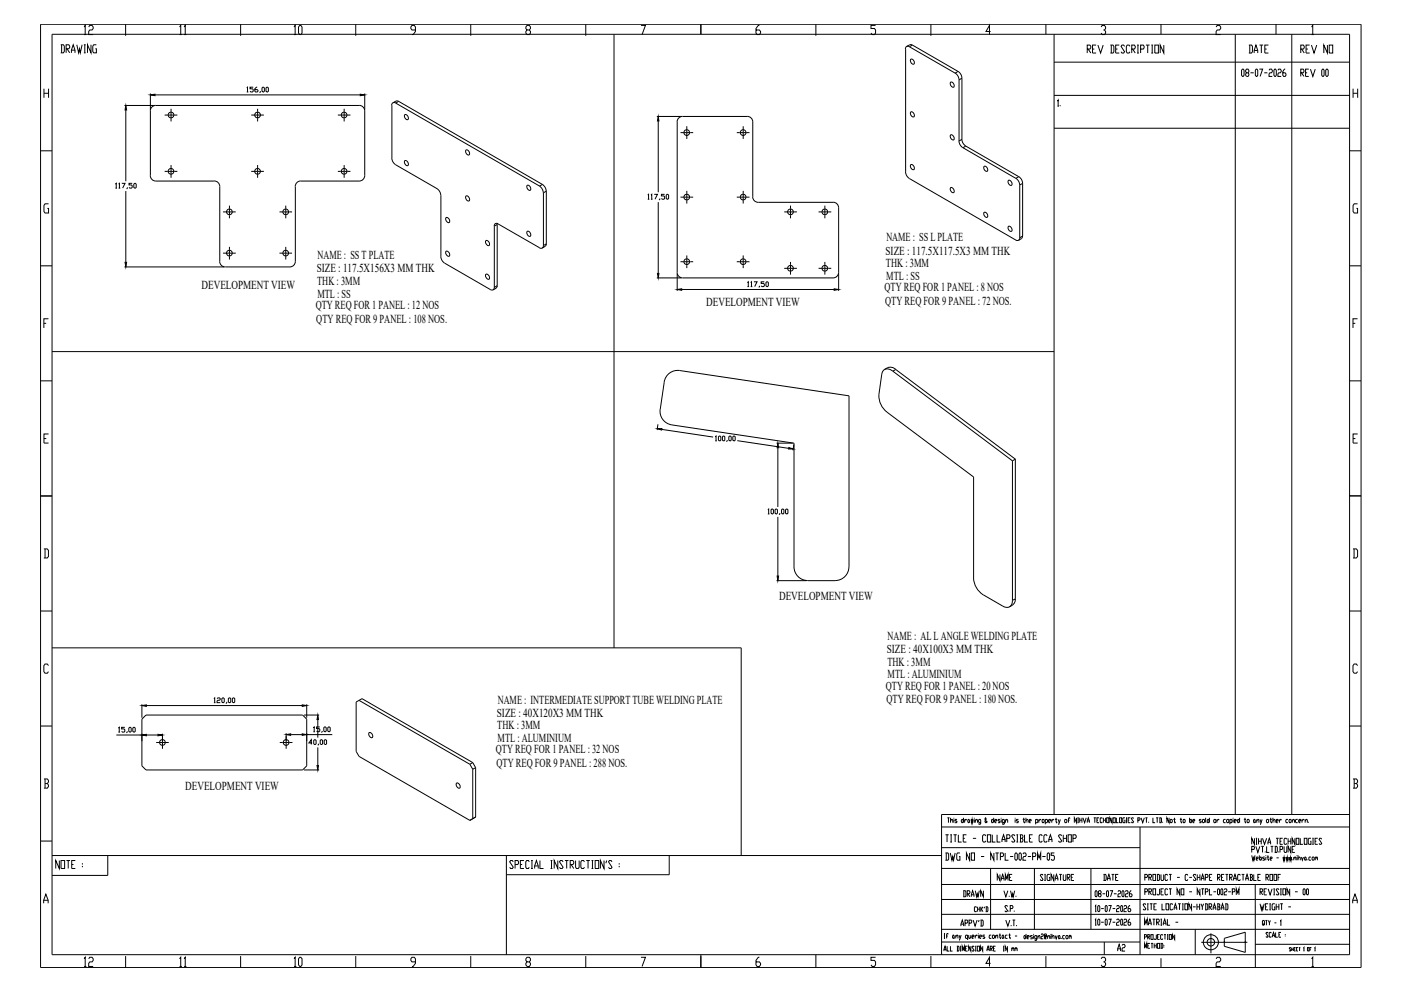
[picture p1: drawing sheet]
<svg xmlns="http://www.w3.org/2000/svg" width="594mm" height="420mm" viewBox="0 0 594 420" stroke-linecap="round" stroke-linejoin="round" font-family="sans-serif">
<!-- layer: 0 -->
<g fill="none" stroke="#000" stroke-width=".42">
<path d="M17.2 10.3h559.9v399.9h-559.9zM22.1 14.5h550.2v390.3h-550.2zM25.8 19h1.1l.4 .6v2.2l-.4 .6h-1.1M26.1 19v3.4M32.6 19l.7 3.4 .4-1.7 .4 1.7 .7-3.4M35.6 19h.7M36 19v3.4M38.6 19v3.4l-1.5-3.4v3.4M40.9 19h-1.2l-.4 .6v2.2l.4 .6h1.2v-1.7h-.4M53.3 10.3v4.9M102 10.3v4.9M150.8 10.3v4.9"/>
<path d="M176.2 12.7h-1.5l-.5-.6v-.7l.5-.6h1l.5 .6v1.9l-1 1.4h-.5M199.6 10.3v4.9M223.5 12.7l-.5-.6v-.7l.5-.6h1l.4 .6v.7l-.4 .6h-1l-.5 .6v.7l.5 .7h1l.4-.7v-.7l-.4-.6M248.4 10.3v4.9M260.4 14.5v260.2M271.8 10.8h1.9l-1.4 3.9M297.2 10.3v4.2M322 10.8h-.5l-.9 1.3v1.9l.4 .7h1l.5-.7v-.7l-.5-.6h-1.4M346 10.3v4.9M371.3 10.8h-2v1.3h1.5l.5 .6v1.3l-.5 .7h-1l-.5-.7M385.6 19.8a1.04 1.04 0 0 0-1.1-.1 1.04 1.04 0 0 0-.6 1.1M385.6 19.8l19.4 11.2"/>
<path d="M385.6 19.8l1.3-.7 19.3 11.2-1.2 .7M385.7 19l-1.2 .7M385.7 19l1.2 .1M394.7 10.3v4.9M420 13.3h-1.9l1.5-2.5v3.9M443.5 10.3v4.2M447 14.5v330.8M464.8 19.1h-1.5v3.4h1.5M465.6 19.1l1.1 3.4 1.1-3.4M466.9 11.4l.5-.6h.9l.5 .6v.7l-.5 .6h-.4M468.3 12.7l.5 .6v.7l-.5 .7h-.9l-.5-.7M470.8 19.1h1.1l.4 .6v2.2l-.4 .6h-1.1"/>
<path d="M471.2 19.1v3.4M474.6 19.1h-1.5v3.4h1.5M476.9 19.7l-.4-.6h-.7l-.4 .6 1.5 2.2-.4 .6h-.7l-.4-.6M479.1 19.7l-.3-.6h-.8l-.4 .6v2.2l.4 .6h.8l.3-.6M482.1 19.1h.8M482.5 19.1v3.4M485.9 19.1h1.5M486.7 19.1v3.4M488.2 19.1h.8M488.6 19.1v3.4M489.7 19.1h1.5v3.4h-1.5zM492.3 10.3v4.2"/>
<path d="M493.5 19.1v3.4l-1.5-3.4v3.4M515.7 11.4l.4-.6h1l.5 .6v.7l-.5 .6h-1l-.4 .6v1.4h1.9M523.8 14.5v330.8M541.1 10.3v4.2M547.8 14.5v330.8M556.1 11.4l.6-.6v3.9M556.1 14.7h1M18.6 37.6v3.9M18.6 39.6h2M20.6 37.6v3.9M28 20.7h1.2l.4-.6-.4-1.1h-1.2v3.4M28.4 20.7l1.2 1.7"/>
<path d="M30.3 22.4v-1.1l.7-2.3 .8 2.3v1.1M30.3 21.3h1.5M35.6 22.4h.7M63.8 39.6v6.9M104.6 37.3l.4-.3v2M104.6 39h.7M107.4 37h-1.4v.6h1l.4 .4v.7l-.4 .3h-.6l-.4-.3M109.1 37l-1.1 .6v1.1l.4 .3h.7l.3-.7-.3-.3h-1.1M110.4 38.7l-.3 .6M111.1 37.3l.3-.3 .7 .3v1.4l-.3 .3-.7-.3zM112.8 37.3l.3-.3 .7 .3v1.4l-.3 .3-.7-.3zM154.7 39.6v6.9"/>
<path d="M384 20.8v52.1M386.2 25.1a1.3 1.3 0 0 1 1.3 .7 1.3 1.3 0 0 1-.1 1.4 1.47 1.47 0 0 1-1.2-2.1zM403.1 34.9a1.31 1.31 0 0 1 1.3 .6 1.31 1.31 0 0 1-.1 1.5 1.47 1.47 0 0 1-1.2-2.1zM405 31l1.2 1.2 .5 1.6M406.2 30.2l1.2 1.3 .5 1.6M406.7 33.9l1.2-.7v25.9l-1.2 .7zM447 26.3h125.3M461 20.8h1.2l.3-.6-.3-1.1h-1.2v3.4M461.4 20.8l1.1 1.7M463.3 20.8h.7M473.1 20.8h.8M479.9 20.8h1.1l.4-.6-.4-1.1h-1.1v3.4"/>
<path d="M480.3 20.8l1.1 1.7M482.1 22.5h.8M483.7 20.8h1.1l.4-.6-.4-1.1h-1.1v3.4M488.2 22.5h.8M526.8 29.3h.4l.3 .5v2.1l-.3 .5h-.4l-.3-.5v-2.1zM528.5 30.9l-.3-.5 .3-1.1h.7l.4 .5-.4 1.1h-.7l-.3 .5 .3 1h.7l.4-.5-.4-1M530.2 30.9h1.4M532.7 29.3l.6 .5v2.1l-.3 .5-.7-.5v-2.1zM534 29.3h1.4l-1.1 3.1M536.1 30.9h1.3M538.1 29.8l.4-.5h.7l.3 .5-.3 1.1h-.7l-.4 .5v1h1.4M540.5 29.3l.7 .5v2.1l-.3 .5-.7-.5v-2.1z"/>
<path d="M541.9 29.8l.3-.5h.7l.4 .5-.4 1.1h-.7l-.3 .5v1h1.4M545 29.3h-.4l-.6 1.1v1.5l.3 .5h.7l.3-1-.3-.5h-1M573.8 39.6h1.9M573.8 37.6v3.9M575.7 37.6v3.9M52.8 44.7h12.7M53.4 46.6v30.2M63.8 47v27.4M65.7 40.2h87.1M66.1 44.7l-1.5 .5-.6 .8-.3 1M66.1 44.7h86.2M152.3 44.7l1.5 .5 .6 .8 .3 1v27.4l-.3 1-1.1 1.1-1 .3h-24.7l-1.1 .2-.8 .6-.5 1.5v31.7"/>
<path d="M166.2 44.6v22.4M167.8 43.7a1.04 1.04 0 0 0-1.2-.1 1.04 1.04 0 0 0-.5 1.1M167.8 43.7l61 35.2M167.8 43.7l1.3-.7 60.9 35.2-1.2 .7M167.9 42.9l-1.3 .7M167.9 42.9l1.1 .1M171.7 48.6a1.34 1.34 0 0 1 1.3 .7 1.34 1.34 0 0 1-.2 1.5 1.5 1.5 0 0 1-1.1-2.2zM278.5 49.4h10.4M279.1 51.3v30.2M287.2 51.7v63.8M289.5 49.3l-1.5 .5-.6 .8-.3 1.1M289.5 49.4h27.4"/>
<path d="M316.9 49.3l1.4 .5 .7 .8 .2 1.1v31.8l.5 1.4 .8 .6 1 .3h31.8M386.2 47.5a1.3 1.3 0 0 1 1.3 .6 1.3 1.3 0 0 1-.1 1.5 1.47 1.47 0 0 1-1.2-2.1zM403.1 57.2a1.33 1.33 0 0 1 1.3 .7 1.33 1.33 0 0 1-.1 1.5l-.4-.1a1.58 1.58 0 0 1-.8-2.1zM406.6 59.8l.5 1.6 1.2 1.2M407.9 59l.4 1.7 1.2 1.2M447 40.4h125.3M447 54.4h125.3M17.2 63.9h4.9M49 78.1l.3-.4v2.1M49 79.8h.6M50.3 78.1l.3-.4v2.1M50.3 79.8h.7"/>
<path d="M51.7 77.7h1.3l-1 2.1M54 79.4l-.3 .8M56.1 77.7h-1.4v.7h1l.4 .4v.6l-.4 .4h-.7l-.3-.4M57.1 77.7l.7 .4v1.3l-.4 .4-.7-.4v-1.3zM63.7 74.4l.3 1 .6 .8 1.5 .6 24.7-.1 1.1 .3 .8 .6 .5 1.5v31.7M166.1 67l.5 1.6 1.2 1.3 17.5 10.1 1.1 1.2 .5 1.6M171.6 68.2a1.23 1.23 0 0 1 1.3 .6 1.23 1.23 0 0 1-.1 1.4 1.57 1.57 0 0 1-1.2-2zM197.5 63.7a1.25 1.25 0 0 1 1.4 .6 1.25 1.25 0 0 1-.2 1.5 1.59 1.59 0 0 1-1.2-2.1zM223.5 78.7a1.25 1.25 0 0 1 1.4 .6 1.25 1.25 0 0 1-.2 1.4 1.59 1.59 0 0 1-1.2-2zM228.7 78.9l1.2 1.2 .5 1.6M230 78.2l1.1 1.2 .5 1.6M384 72.8l.5 1.7 1.1 1.2 45.1 26.1a1.04 1.04 0 0 0 1.2 .1 1.04 1.04 0 0 0 .5-1.1"/>
<path d="M386.2 69.8a1.3 1.3 0 0 1 1.3 .7 1.3 1.3 0 0 1-.1 1.4 1.47 1.47 0 0 1-1.2-2.1zM403.1 79.6a1.33 1.33 0 0 1 1.3 .7 1.33 1.33 0 0 1-.1 1.4l-.4-.1a1.58 1.58 0 0 1-.8-2zM409.5 61.9l-1.2 .7 22.5 13M409.5 61.9l22.5 13-1.2 .7M417.2 70.7a1.15 1.15 0 0 1 1.4 .5 1.15 1.15 0 0 1-.3 1.5 1.63 1.63 0 0 1-1.1-2zM427.6 76.5a1.33 1.33 0 0 1 1.3 .7 1.33 1.33 0 0 1-.1 1.4l-.4-.1a1.58 1.58 0 0 1-.8-2zM430.8 75.6l1.1 1.2 .5 1.7M432 74.9l1.2 1.2 .4 1.6M432.4 78.5v22.3M432.4 78.5l1.2-.8v22.4l-1.2 .7M572.3 63.9h4.8M20.6 86.4h-1.5l-.5 .7v2.6l.5 .6h1.5v-1.9h-.5"/>
<path d="M53.4 81v30.2M187 82.8v26M189.1 92.3a1.24 1.24 0 0 1 1.4 .6 1.24 1.24 0 0 1-.2 1.5 1.67 1.67 0 0 1-1.2-2.1zM197.7 83.1a1.31 1.31 0 0 1 1.2 .7 1.31 1.31 0 0 1-.2 1.4 1.48 1.48 0 0 1-1-2.1zM210.8 95.2l-1.2 .7v25.9M210.8 95.2v25.9l-1.2 .7M210.9 94.8l-.1 .4M211.3 94.9a1.04 1.04 0 0 0-1.2-.1 1.04 1.04 0 0 0-.5 1.1M211.3 95l17.4 10.1a1.04 1.04 0 0 0 1.2 .1 1.04 1.04 0 0 0 .5-1.1M223.5 98.2a1.23 1.23 0 0 1 1.3 .6 1.23 1.23 0 0 1-.1 1.4 1.57 1.57 0 0 1-1.2-2zM231.7 81l-1.3 .8v22.3M231.7 81v22.4"/>
<path d="M274.7 82.7l.3-.3v2.1M274.7 84.5h.7M276 82.7l.4-.3v2.1M276 84.5h.7M277.4 82.4h1.4l-1 2.1M279.1 85.7v30.2M279.8 84.1l-.3 .7M281.8 82.4h-1.3v.7h1l.3 .3v.7l-.3 .4h-.7l-.3-.4M282.5 82.7l.3-.3 .7 .3v1.4l-.3 .4-.7-.4zM353.3 85.7l1.4 .6 .7 .8 .2 1v27.4M417.2 90.1a1.17 1.17 0 0 1 1.4 .6 1.17 1.17 0 0 1-.3 1.5l-.2-.1a1.73 1.73 0 0 1-.9-2zM427.6 96a1.3 1.3 0 0 1 1.3 .7 1.3 1.3 0 0 1-.1 1.4 1.47 1.47 0 0 1-1.2-2.1z"/>
<path d="M575.7 86.4h-1.5l-.4 .7v2.6l.4 .6h1.5v-1.9h-.5M17.2 112.7h4.9M52.8 113.2h42.2M93.1 110.8l.3 1.1 .6 .8 1.5 .5h27.4l1-.3 .8-.6 .5-1.5M186.9 108.7l.5 1.7 1.2 1.2 19.4 11.2M189.1 106.6a1.24 1.24 0 0 1 1.4 .6 1.24 1.24 0 0 1-.2 1.5 1.67 1.67 0 0 1-1.2-2.1zM206 116.4a1.21 1.21 0 0 1 1.4 .5 1.21 1.21 0 0 1-.2 1.5 1.65 1.65 0 0 1-1.2-2zM206 102.1a1.21 1.21 0 0 1 1.4 .6 1.21 1.21 0 0 1-.2 1.5 1.65 1.65 0 0 1-1.2-2.1zM231.7 103.4l-.3 .8-1.5 1M231.7 103.4l-1.3 .7M278.5 117.8h10.4M287.1 115.5l.5 1.4 .8 .7 1.1 .2h63.8"/>
<path d="M287.2 116.1v7.2M317 119.8l.3-.3v2M318.3 119.8l.4-.3v2M319.7 119.5h1.3l-1 2M324.1 119.5h-1.3v.7h1l.3 .3v.7l-.3 .3h-.7l-.3-.3M325.1 119.5l.7 .3v1.4l-.3 .3-.7-.3v-1.4zM355.6 115.5l-.5 1.4-.8 .7-1 .2M355.6 116.1v7.2M433.6 100.1l-.3 .8-1.4 1M572.3 112.7h4.8M18.6 137.1h1M20.5 135.1h-1.9v3.9"/>
<path d="M209.6 121.8a1.04 1.04 0 0 1-.5 1.1 1.04 1.04 0 0 1-1.2-.1M210.4 122.2l-1.3 .7M210.8 121.1l-.5 1.1M289.1 122.7h64.6M317 121.5h.6M318.3 121.5h.7M322.1 121.2l-.4 .6M573.7 137.1h1M575.7 135.1h-2v3.9M22.1 149.1h424.9M288.3 157.1a5.8 5.8 0 0 0-6.6 4.9l-1.8 11.5a5.8 5.8 0 0 0 4.9 6.6l51.9 7.8v52.4a5.8 5.8 0 0 0 5.8 5.8l11.7 .1a5.9 5.9 0 0 0 5.8-5.9v-72.5l-71.7-10.7M378.6 157.4a2.62 2.62 0 0 0-2.8-1 2.62 2.62 0 0 0-1.9 2.2l-1.2 8.8"/>
<path d="M378.6 157.4l50.7 38M378.6 157.4l1.2-.8 50.7 38.1M379.8 156.6a3.4 3.4 0 0 0-4.7 0M17.2 161.5h4.9M279 179.9l-.3 2.4M372.7 167.3a8.7 8.7 0 0 0 3.4 7.4M376.1 174.8l36.7 27.4v42.9a8.9 8.9 0 0 0 4.1 7.1l8.3 4.8a2.51 2.51 0 0 0 2.9 .2 2.51 2.51 0 0 0 1.2-2.6M572.3 161.5h4.8M18.6 185.9h1M20.6 184h-2v3.8h2M280.6 182l21.8 3.3M303.3 185.2l.3-.3v2"/>
<path d="M303.3 186.9h.7M304.6 185.2l.4-.3 .7 .3v1.4l-.4 .3-.7-.3zM306.7 184.9l.7 .3v1.4l-.4 .3-.7-.3v-1.4zM308.4 186.6l-.4 .7M309 185.2l.4-.3 .7 .3v1.4l-.4 .3-.7-.3zM311.1 184.9l.7 .3v1.4l-.4 .3-.7-.3v-1.4zM312.6 186.8l21.8 3.3M329.3 187.9h6.8M329.8 189.8v25.1M336.6 188.5l-.3 2.4M429.3 195.4v59.2M430.5 194.7l-1.2 .7"/>
<path d="M430.5 194.7v59.2M573.8 185.9h.9M575.7 184h-1.9v3.8h1.9M17.2 210.3h4.9M325.6 216.2l.3-.4v2.1M325.6 217.9h.7M327 216.2l.3-.4 .7 .4v1.3l-.4 .4-.6-.4zM329 215.8l.7 .4v1.3l-.4 .4-.7-.4v-1.3zM329.8 219.1v25.1M330.7 217.5l-.4 .7M331.4 216.2l.3-.4 .7 .4v1.3l-.3 .4-.7-.4zM333.4 215.8l.7 .4v1.3l-.3 .4-.7-.4v-1.3z"/>
<path d="M572.3 210.2h4.8M18.6 232.7h1.4l.5 .7v2.5l-.5 .7h-1.4M19.1 232.7v3.9M573.7 232.7h1.5l.5 .7v2.5l-.5 .7h-1.5M574.2 232.7v3.9M17.2 259.1h4.9M329.3 246.2h12.6M430.5 253.9l-.5 1.9-1.9 1.5M430.5 253.9l-1.2 .7M572.3 259.1h4.8M22.1 274.7h292.2v88M20.5 282.2l-.4-.7h-1l-.5 .7v2.5l.5 .7h1l.4-.7"/>
<path d="M60.2 298.6v5.7M62.1 299.1h66.1M90.7 296.2l.3-.3v2M90.7 297.9h.7M92 296.2l.4-.3h.7l.3 .3-.3 .7h-.7l-.4 .3v.7h1.4M94.1 296.2l.3-.3 .7 .3v1.4l-.3 .3-.7-.3zM96.2 297.6l-.4 .7M96.8 296.2l.4-.3 .6 .3v1.4l-.3 .3-.7-.3zM98.5 296.2l.4-.3 .6 .3v1.4l-.3 .3-.7-.3zM130.1 298.6v5.7M152.2 296.9l-1.2 .7v21l1.2 2.1 47 27.1 2.5-1.4v-20.9M152.2 296.9l47 27.1"/>
<path d="M152.2 296.9l1.3-.7 47 27.1M575.7 282.2l-.5-.7h-1l-.5 .7v2.5l.5 .7h1l.5-.7M17.2 307.8h4.9M49.3 311.6h10.9M50.2 308.7l.4-.3v2M50.2 310.4h.7M52.9 308.4h-1.3v.6h1l.3 .4v.7l-.3 .3h-.7l-.3-.3M53.9 310.1l-.3 .6M54.6 308.7l.4-.3 .6 .3v1.4l-.3 .3-.7-.3zM56.3 308.7l.4-.3 .6 .3v1.4l-.3 .3-.7-.3zM60.2 304.9l1.7-1.7h66.4l1.8 1.7v19.8l-1.8 1.7h-66.4l-1.7-1.7zM62.1 311.6h4.9"/>
<path d="M68.9 311.1v3.1M121.3 310.9v3.3M123.2 311.5h5M128.9 303.2h6.4M130.1 311.5h10.8M132.3 315h-1.3l1-1.4v2.1M132.9 308.5l.3-.3v2M132.9 310.2h.7M133 314l.4-.4 .6 .4v1.3l-.3 .4-.7-.4zM134.8 305.1v7.6M134.8 316.9v7.6M135.1 315.3l-.3 .7"/>
<path d="M135.6 308.2h-1.3v.7h1l.3 .3v.7l-.3 .3h-.7l-.3-.3M135.8 314l.3-.4 .7 .4v1.3l-.3 .4-.7-.4zM136.6 309.9l-.3 .7M137.3 308.5l.3-.3 .7 .3v1.4l-.3 .3-.7-.3zM137.5 314l.3-.4 .7 .4v1.3l-.4 .4-.6-.4zM139 308.5l.3-.3 .7 .3v1.4l-.3 .3-.7-.3zM156.4 310.8a1.2 1.2 0 0 1 1.4 .5 1.2 1.2 0 0 1-.2 1.5l-1-.7zM572.3 307.8h4.8M18.6 330.3h1.5l.4 .6v.7l-.4 .6M19.1 332.2h1l.4 .6v.7l-.4 .7h-1.5M19.1 330.3v3.9M128.9 326.4h6.4"/>
<path d="M193.6 332.1a1.26 1.26 0 0 1 1.3 .6 1.26 1.26 0 0 1-.2 1.5l-1.1-.9zM199.2 324l1.3 2.2M200.5 323.3l-1.3 .7M200.5 323.3l1.2 2.2M200.5 326.2v20.9M201.7 325.5l-1.2 .7M573.7 330.3h1.5l.5 .6v.7l-.5 .6M574.2 332.2h1l.5 .6v.7l-.5 .7h-1.5M574.2 330.3v3.9M17.2 356.6h4.9M399.3 350.6h173M399.3 359.4h84.1"/>
<path d="M400.9 353.9h1.4M401.6 353.9v3.1M401.7 346.7h.9M402.2 346.7v2.1M402.9 353.9h.8M402.9 357h.8M403.1 348.1l.7-.7 .2 1.4M403.1 346.7v2.1M403.3 353.9v3.1M404.3 353.9h1.4M404.5 346.7v.4M404.5 347.4v1.4"/>
<path d="M405 353.9v3.1M405.8 347.4h-.7l-.2 .3 .7 .4v.7h-.7M406.4 353.9v3.1h1.4M407.9 347.4l.7 .7-.5 .7-.5-.4zM408.4 355.4h.7M408.6 346.7v2.1M409 347.4v1.4M409.8 353.9h-1.4v3.1h1.4M409.9 347.7l-.4-.3-.5 .7M410.6 347.4l.5 .3-.2 1.1-.5-.4zM411.1 348.4l.2 .4M411.7 347.4l.3 1.4 .2-1.4 .2 1.4 .3-1.4"/>
<path d="M412.6 355.4h1.3M413.1 346.7v.4M413.1 347.4v1.4M413.6 348.1l.6-.7 .3 1.4M413.6 347.4v1.4M415.9 348.8h-.7l-.2-.4 .2-1 .7 .3v1.4l-.3 .4-.6-.4M418 354.4l-.3-.5h-.7l-.3 .5v2.1l.3 .5h.7l.3-.5M418.6 348.1l-.7 .7-.2-.4 .4-1-.2-.7-.2 .7 .9 1.4M418.7 353.9h1.4v3.1h-1.4zM420.6 347.4l.8 .7-.5 .7-.5-.4zM420.8 353.9v3.1h1.3M421.4 346.7v2.1"/>
<path d="M421.8 348.1h.7v-.7l-.7 .3 .2 1.1h.5M422.8 353.9v3.1h1.4M424.1 347.4h-.7l-.2 .3 .7 .4v.7h-.7M424.5 346.7v.4M424.5 347.4v1.4M424.9 357v-1l.6-2.1 .7 2.1v1M424.9 356h1.3M425.9 348.8h-.7l-.2-.4 .2-1 .7 .3v1.4l-.2 .4-.7-.4M426.4 348.1l.6-.7 .3 1.4M426.4 347.4v1.4M426.9 355.4h1.1l.3-.5-.3-1h-1.1v3.1M430.3 354.4l-.3-.5h-.7l-.3 .5 1.3 2.1-.3 .5h-.7l-.3-.5"/>
<path d="M430.5 346.7v.4M430.5 347.4v1.4M431 353.9h.7M431 357h.7M431.4 353.9v3.1M431.9 347.4h-.8v.7l.8 .3-.3 .4h-.7M432.4 353.9h1l.4 .5-.4 1M432.7 355.4h.7l.4 1.1-.4 .5h-1M432.7 353.9v3.1M433.7 347.4h.9M434.1 346.7v1.7l.3 .4 .2-.4M434.4 353.9v3.1h1.4"/>
<path d="M435 348.1l.7-.7 .3 1.4M435 346.7v2.1M436.4 348.1h.7l.2-.4-.2-.3-.7 .3v.7l.7 .4M436.5 355.4h.7M437.9 353.9h-1.4v3.1h1.4M439.1 347.7l.2-.3 .8 .3-.3 1.1h-.7M439.1 347.4v2.1M440.5 347.4v1.4M441.4 347.7l-.4-.3-.5 .7M442 354.4l-.4-.5h-.6l-.4 .5v2.1l.4 .5h.6l.4-.5M442.1 347.4l.7 .3-.2 1.1h-.5l-.2-.4zM443.2 347.7l.3-.3 .7 .3-.3 1.1h-.7"/>
<path d="M443.2 347.4v2.1M444 354.4l-.3-.5h-.7l-.3 .5v2.1l.3 .5h.7l.3-.5M444.6 348.1h.7v-.7l-.7 .3 .3 1.1h.4M444.7 357v-1l.7-2.1 .7 2.1v1M444.7 356h1.4M446 347.4v1.4M446.9 347.7l-.5-.3-.4 .7M447.4 347.4h.9M447.8 346.7l.2 2.1 .3-.4M448.7 347.4l.5 1.4M449.6 347.4l-.6 2.1h-.3M450.2 354.4l-.4-.5h-.6l-.4 .5 1.4 2.1-.4 .5h-.6l-.4-.5"/>
<path d="M450.9 355.4h1.4M450.9 353.9v3.1M451.7 347.4l.7 .3-.3 1.1h-.4l-.2-.4zM452.3 353.9v3.1M452.8 347.7h.7M452.9 353.9h1.4v3.1h-1.4zM453.7 347.1l-.2-.4-.4 .4v1.7M455 355.4h1l.4-.5-.4-1h-1v3.1M456.5 346.7v2.1l-.9-2.1v2.1M456.9 346.7h.5M456.9 348.8h.5M457.2 346.7v2.1"/>
<path d="M457.8 347.7h1M457.8 346.7v2.1M458.8 346.7v2.1M459.2 346.7l.7 2.1 .7-2.1M461 348.8l.5-2.1 .5 2.1M461 348.1h1M463.8 346.7h.9M464.2 346.7v2.1M465.1 347.7h.5M466.1 346.7h-1v2.1h1M467.4 347.1l-.2-.4-.7 .4 .2 1.7h.5l.2-.4M467.9 347.7h.9"/>
<path d="M467.9 346.7v2.1M468.8 346.7v2.1M469.3 346.7h.9v2.1h-.9zM471.5 346.7v2.1l-.9-2.1v2.1M472 346.7h.9v2.1h-.9zM473.4 346.7v2.1h.9M474.7 346.7h.9v2.1h-.9zM477 346.7h-.7l-.2 .4 .2 1.7h.7v-1.1h-.2M477.5 346.7h.4M477.5 348.8h.4M477.7 346.7v2.1M478.4 347.7h.4"/>
<path d="M479.3 346.7h-.9v2.1h.9M480.7 347.1l-.2-.4-.8 .4 1 1.3-.2 .4h-.5l-.3-.4M482.5 347.7h.7l.2-.3-.2-.7h-.7v2.1M483.4 350.6v54.2M483.8 346.7l.8 2.1 .6-2.1M485.7 346.7h.9M486.1 346.7v2.1M487.1 348.4v.4M488.9 346.7v2.1h.9M490.2 346.7h1M490.7 346.7v2.1M491.6 346.7h.7l.2 .4v1.3l-.2 .4h-.7"/>
<path d="M491.8 346.7v2.1M493 348.4v.4M495.7 346.7v2.1l-.9-2.1v2.1M496.4 347.4l.7 .3-.2 1.1h-.5l-.2-.4zM497.6 347.4h.8M498 346.7l.2 2.1 .2-.4M500.3 347.4h.9M500.7 346.7v1.7l.3 .4 .2-.4M501.9 347.4l.7 .3-.3 1.1h-.4l-.2-.4zM504.4 346.7v2.1M504.8 347.4l.5 .3-.2 1.1-.7-.7zM505.8 348.1h.6v-.7l-.6 .3 .2 1.1h.4"/>
<path d="M509.4 347.4h-.7v.7l.7 .3-.2 .4h-.7M510.1 347.4l.7 .3-.2 1.1h-.5l-.2-.4zM511.2 346.7l.3 2.1M512.2 347.4l.6 .7-.4 .7-.5-.4zM512.8 346.7v2.1M514.9 347.4l.7 .3-.3 1.1-.6-.4zM516 347.4v1.4M516.9 347.7l-.4-.3-.5 .7M519.7 347.4h-.7l-.2 .3 .2 1.1h.7M520.4 347.4l.7 .3-.3 1.1h-.4l-.3-.4zM521.5 347.7l.2-.3 .7 .3-.2 1.1h-.7M521.5 347.4v2.1"/>
<path d="M522.9 346.7v.4M522.9 347.4v1.4M523.3 348.1h.7l.3-.4-.3-.3-.7 .3 .3 1.1h.4M524.9 347.4l.7 .7-.4 .7-.5-.4zM525.6 346.7v2.1M527.4 347.4h1M527.9 346.7l.2 2.1 .3-.4M529.1 347.4l.6 .3-.2 1.1-.7-.4zM531.8 347.4l.4 .3-.2 1.1-.4-.4zM531.9 355.4v2.6l-1.1-2.6v2.6M532.2 348.4l.3 .4M532.5 358.8l.9 2.6 .8-2.6"/>
<path d="M532.5 355.4h.6M532.5 358h.6M532.8 355.4v2.6M532.9 348.1l.7-.7 .2 1.4M532.9 347.4v1.4M533.7 355.4v2.6M533.7 356.7h1.1M534.3 347.4l.4 1.4M534.8 355.4v2.6M534.8 358.8h1.2M535.2 347.4l-.9 2.1M535.4 355.4l.8 2.6 .9-2.6"/>
<path d="M535.4 358.8v2.6M537.1 358.8v2.6h1.1M537.3 347.4l.6 .3-.2 1.1h-.4l-.3-.4zM537.6 358l.6-2.6 .6 2.6M537.6 357.1h1.2M538.4 347.4h.9M538.8 358.8h1.1M538.8 346.7v1.7l.3 .4 .2-.4M539.4 358.8v2.6M539.8 348.1l.6-.7 .3 1.4M539.8 346.7v2.1M540.5 358.8h.9l.2 .5v1.7l-.2 .4h-.9"/>
<path d="M540.8 358.8v2.6M541.1 355.4h1.1M541.1 348.1h.7v-.7l-.7 .3 .3 1.1h.4M541.6 355.4v2.6M542.5 347.4v1.4M542.8 356.7h.6M543.4 347.7l-.4-.3-.5 .7M543.9 355.4h-1.1v2.6h1.1M544.5 358.8v2.2l.3 .4h.6l.2-.4v-2.2M545.6 355.8l-.2-.4h-.6l-.3 .4v1.8l.3 .4h.6l.2-.4M546.2 347.4h-.7l-.3 .3 .3 1.1h.7M546.2 356.7h1.1"/>
<path d="M546.2 355.4v2.6M546.8 347.4l.7 .3-.2 1.1h-.5l-.2-.4zM547.3 358.8v2.6l-1.1-2.6v2.6M547.3 355.4v2.6M548 348.1l.7-.7 .2 1.4M548 347.4v1.4M549.1 355.4v2.6l-1.2-2.6v2.6M549.1 358.8h-1.2v2.6h1.2M549.6 355.4h1.2v2.6h-1.2zM550.3 347.4h-.7l-.3 .3 .3 1.1h.7M550.7 348.1h.7v-.7l-.7 .3 .2 1.1h.5M551.4 355.4v2.6h1.1"/>
<path d="M552.1 347.4v1.4M553 347.7l-.5-.3-.4 .7M553.1 355.4h1.1v2.6h-1.1zM553.4 348.1l.8-.7 .2 1.4M553.4 347.4v1.4M554.8 348.4v.4M555.9 355.4h-.9l-.2 .4v1.8l.2 .4h.9v-1.3h-.3M556.5 355.4h.5M556.5 358h.5M556.8 355.4v2.6M557.6 356.7h.6M558.8 355.4h-1.2v2.6h1.2"/>
<path d="M560.5 355.8l-.3-.4h-.6l-.3 .4 1.2 1.8-.3 .4h-.6l-.3-.4M572.3 345.3h-173v59.5M22.1 362.7h377.2M25.2 364.8v3.4l-1.6-3.4v3.4M25.9 364.8h1.5v3.4h-1.5zM28.2 364.8h1.5M28.9 364.8v3.4M30.4 366.5h.8M31.9 364.8h-1.5v3.4h1.5M34.9 366v.5M34.9 367.1v.6M45.7 362.7v8.5h-23.6"/>
<path d="M214.7 362.7v42.1M217.6 365.4l-.3-.6h-.8l-.4 .6 1.5 2.3-.3 .5h-.8l-.4-.5M218.4 366.5h1.2l.3-.5-.3-1.2h-1.2v3.4M220.7 366.5h.7M222.2 364.8h-1.5v3.4h1.5M224.4 365.4l-.3-.6h-.8l-.4 .6v2.3l.4 .5h.8l.3-.5M225.2 364.8h.7M225.2 368.2h.7M225.6 364.8v3.4M226.7 368.2v-1.1l.8-2.3 .7 2.3v1.1M226.7 367.1h1.5M229 364.8v3.4h1.5"/>
<path d="M233.5 364.8h.7M233.5 368.2h.7M233.9 364.8v3.4M236.5 364.8v3.4l-1.5-3.4v3.4M238.8 365.4l-.4-.6h-.8l-.3 .6 1.5 2.3-.4 .5h-.8l-.3-.5M239.5 364.8h1.6M240.3 364.8v3.4M241.8 366.5h1.1l.4-.5-.4-1.2h-1.1v3.4M242.2 366.5l1.1 1.7M244.1 364.8v2.9l.3 .5h.8l.4-.5v-2.9M247.8 365.4l-.3-.6h-.8l-.4 .6v2.3l.4 .5h.8l.3-.5M248.6 364.8h1.5"/>
<path d="M249.4 364.8v3.4M250.8 364.8h.8M250.8 368.2h.8M251.2 364.8v3.4M252.4 364.8h1.5v3.4h-1.5zM256.1 364.8v3.4l-1.5-3.4v3.4M257.3 364.8l-.4 1.2M259.5 365.4l-.4-.6h-.7l-.4 .6 1.5 2.3-.4 .5h-.7l-.4-.5M262.6 366v.5M262.6 367.1v.6M283.8 362.7v8.2h-69.1M399.3 368.2h173"/>
<path d="M399.3 375h173M400.9 361.6h1l.4 .5v2.1l-.4 .5h-1M401.2 361.6v3.1M402.9 361.6l.8 3.1 .3-1.6 .3 1.6 .7-3.1M407 361.6h-1l-.3 .5v2.1l.3 .5h1v-1.6h-.3M411.2 361.6v3.1l-1.4-3.1v3.1M411.9 361.6h1.3v3.1h-1.3zM416 363.1h1.3M420 368.2v25.8M421.4 361.6v3.1l-1.3-3.1v3.1M422.1 361.6h1.4M422.8 361.6v3.1"/>
<path d="M424 370.7v2.6l-1.1-2.6v2.6M424.2 363.1h1l.3-.5-.3-1h-1v3.1M424.6 373.3l.6-2.6 .6 2.6M424.6 372.4h1.2M425.7 377.6l.8 2.6 .9-2.6M426.2 361.6v3.1h1.4M426.3 373.3v-2.6l.6 1.7 .6-1.7v2.6M428 379.8v.4M428 372h.6M428.3 363.1h1.4M428.5 377.6l.6 2.6 .3-1.3 .3 1.3 .5-2.6M429.2 370.7h-1.2v2.6h1.2"/>
<path d="M430.7 361.6l.7 .5v2.1l-.4 .5-.7-.5v-2.1zM430.8 379.8v.4M432.4 361.6l.7 .5v2.1l-.4 .5-.6-.5v-2.1zM433.8 362.1l.3-.5h.7l.3 .5-.3 1h-.7l-.3 .6v1h1.3M435.8 363.1h1.4M437.9 363.1h1l.3-.5-.3-1h-1v3.1M438.6 368.2v25.8M439.9 364.7v-3.1l.7 2.1 .7-2.1v3.1M442 363.1h1.4M442.3 371.2l-.3-.5h-.6l-.3 .5 1.2 1.6-.3 .5h-.6l-.3-.5M442.9 370.7h.5M442.9 373.3h.5"/>
<path d="M443.2 370.7v2.6M444.4 361.6l.7 .5v2.1l-.4 .5-.7-.5v-2.1zM445.1 370.7h-.8l-.3 .5v1.6l.3 .5h.8v-1.3h-.2M446.8 370.7v2.6l-1.1-2.6v2.6M447.1 361.6h-1.4v1h1.1l.3 .5v1.1l-.3 .5h-.7l-.4-.5M447.4 373.3l.6-2.6 .6 2.6M447.4 372.4h1.2M449.1 370.7h1.2M449.7 370.7v2.6M450.9 370.7l.2 2.6h.6l.3-.5v-2.1M452.6 372h.8l.3-.4-.3-.9h-.8v2.6M452.9 372l.8 1.3"/>
<path d="M454.3 372h.5M455.4 370.7h-1.1v2.6h1.1M462.6 368.2v25.8M464.6 377.6l.6 .5v1.7l-.3 .4-.5-.4zM466.1 378.9l-.3-.4 .3-.9h.5l.3 .5-.3 .8h-.5l-.3 .5 .3 .8h.5l.3-.4-.3-.9M467.5 378.9h1.1M467.9 370.7h.9l.3 .5v1.6l-.3 .5h-.9M468.2 370.7v2.6M469.5 377.6l.5 .5-.2 2.1-.6-.4v-1.7zM469.6 373.3l.6-2.6 .6 2.6M469.6 372.4h1.2M470.6 377.6h1.2l-.9 2.6"/>
<path d="M471.4 370.7h1.1M471.9 370.7v2.6M472.3 378.9h1.2M473 372h.6M474.1 378.1l.2-.5h.6l.3 .5-.3 .8h-.6l-.2 .5v.8h1.1M474.2 370.7h-1.2v2.6h1.2M476.1 377.6l.5 .5v1.7l-.3 .4-.5-.4v-1.7zM477.2 378.1l.2-.5h.6l.3 .5-.3 .8h-.6l-.2 .5v.8h1.1M479.7 377.6l-.8 .9v1.3l.3 .4h.5l.3-.8-.3-.5h-.8M485.5 372h.8l.3-.4-.3-.9h-.8v2.6M485.5 378.1h.8l.3-.4-.3-.9h-.8v2.6M487.1 372h.9l.3-.4-.3-.9h-.9v2.6"/>
<path d="M487.1 378.1h.9l.3-.4-.3-.9h-.9v2.6M487.4 372l.9 1.3M487.4 378.1l.9 1.3M488.9 370.7h1.1v2.6h-1.1zM488.9 376.8h1.1v2.6h-1.1zM490.6 370.7h.8l.3 .5v1.6l-.3 .5h-.8M490.9 370.7v2.6M491.7 376.8v2.2l-.3 .4h-.5l-.3-.4M492.3 370.7l.3 2.6h.6l.3-.5v-2.1M492.3 378.1h.6M493.5 376.8h-1.2v2.6h1.2M495.1 371.2l-.3-.5h-.5l-.3 .5v1.6l.3 .5h.5l.3-.5"/>
<path d="M495.1 377.2l-.3-.4h-.5l-.3 .4v1.8l.3 .4h.5l.3-.4M495.7 370.7h1.1M495.7 376.8h1.1M496.3 370.7v2.6M496.3 376.8v2.6M499.1 372h1.2M500.3 376.8v2.6l-1.2-2.6v2.6M500.9 376.8h1.1v2.6h-1.1zM503.7 371.2l-.3-.5h-.6l-.2 .5v1.6l.2 .5h.6l.3-.5M504.3 372h1.1M504.3 378.1h1.1M507.1 371.2l-.3-.5h-.5l-.3 .5 1.1 1.6-.3 .5h-.5l-.3-.5"/>
<path d="M507.7 372h1.1M507.7 370.7v2.6M508.8 376.8v2.6l-1.1-2.6v2.6M508.8 370.7v2.6M509.4 373.3l.6-2.6 .6 2.6M509.4 372.4h1.2M509.4 376.8h1.2M510 376.8v2.6M511.1 372h.9l.2-.4-.2-.9h-.9v2.6M511.1 378.1h.9l.2-.4-.2-.9h-.9v2.6M512.8 376.8v2.6h1.2M512.8 372h.6"/>
<path d="M514 370.7h-1.2v2.6h1.2M514.5 378.1h1.2M516.3 372h.8l.3-.4-.3-.9h-.8v2.6M516.5 376.8l.6 .4v1.8l-.3 .4-.5-.4zM516.5 372l.9 1.3M518 376.8l.5 .4-.2 2.2-.6-.4v-1.8zM518 372h.5M519.1 370.7h-1.1v2.6h1.1M519.1 377.2l.3-.4h.6l.2 .4-.2 .9h-.6l-.3 .5v.8h1.1M519.7 370.7h1.1M520.2 370.7v2.6M520.8 378.1h1.1"/>
<path d="M521.4 372h.8l.3-.4-.3-.9h-.8v2.6M521.7 372l.8 1.3M522.5 378.1h.9l.3-.4-.3-.9h-.9v2.6M523.1 373.3l.6-2.6 .5 2.6M523.1 372.4h1.1M524.2 379.4v-2.6l.6 1.8 .6-1.8v2.6M526 371.2l-.3-.5h-.6l-.3 .5 .3 2.1h.6l.3-.5M526.5 370.7h1.2M527.1 370.7v2.6M528.2 373.3l.6-2.6 .6 2.6M528.2 372.4h1.2M529.9 370.7h.9l.3 .5-.3 .8"/>
<path d="M530.2 372h.6l.3 .8-.3 .5h-.9M530.2 370.7v2.6M530.8 362.6l.5 2.1 .2-1 .2 1 .5-2.1M530.8 360.1h.9l.2-.4-.2-.9h-.9v2.6M531.6 370.7v2.6h1.2M532.3 375v35.2M532.7 364h.6v-.6l-.6 .3 .2 1h.4M533.4 372h.5M534 362.6v2.1M534.3 378.1h.8l.3-.4-.3-.9h-.8v2.6M534.5 363.4l.4 .3-.2 1-.7-.7zM534.5 370.7h-1.1v2.6h1.1"/>
<path d="M534.6 378.1l.8 1.3M536 378.1h.6M536.3 363.4h-.7l-.2 .3 .9 .7-.3 .3h-.6M536.5 361v.4M536.8 362.6v.4M536.8 363.4v1.3M536.8 372h.8l.3-.4-.3-.9h-.8v2.6M537.1 372l.8 1.3M537.2 376.8h-1.2v2.6h1.2M537.2 363.4h.9M537.6 362.6v1.8l.3 .3 .2-.3M537.7 376.8l.9 2.6 .8-2.6"/>
<path d="M538.5 370.7h1.1v2.6h-1.1zM538.6 364h.7v-.6l-.7 .3 .2 1h.5M540 379.4h.6M540 376.8h.6M540.2 370.7h1.1v2.6h-1.1zM540.3 376.8v2.6M541.3 363.7h.9M541.9 372h.6M542.2 361v.4M542.3 377.2l-.3-.4h-.5l-.3 .4 1.1 1.8-.3 .4h-.5l-.3-.4M542.8 360.1h.9l.2-.4-.2-.9h-.9v2.6M542.9 379.4h.5"/>
<path d="M542.9 376.8h.5M543.1 370.7h-1.2v2.6M543.2 376.8v2.6M544 376.8h1.1v2.6h-1.1zM544 363.4l.3 1.3 .2-1.3 .2 1.3 .3-1.3M545.4 363.4l.2 1.3 .3-1.3 .2 1.3 .2-1.3M546.8 363.4l.2 1.3 .3-1.3 .2 1.3 .2-1.3M546.9 376.8v2.6l-1.2-2.6v2.6M547.9 360.1h.6M548.1 364.4v.3M548.6 364l.7-.6 .2 1.3M548.6 363.4v1.3"/>
<path d="M549.1 378.1h1.2M550 362.6v.4M550 363.4v1.3M550.4 364l.7-.6 .3 1.3M550.4 362.6v2.1M551.8 363.4l.5 1.3 .4-1.3M552.8 376.8l.6 .4v1.8l-.3 .4-.6-.4v-1.8zM553.4 363.4l.5 .3-.3 1-.4-.3zM553.9 364.4l.2 .3M554.3 376.8l.5 .4-.2 2.2-.6-.4v-1.8zM554.5 364.4v.3M555.9 363.4h-.7l-.2 .3 .2 1h.7"/>
<path d="M556.6 363.4l.7 .3-.3 1-.6-.3zM557.7 363.7l.3-.3 .2 .6M557.7 363.4v1.3M558.2 363.7l.2-.3 .2 1.3M18.5 383v-1.3l.9-2.6 1 2.6v1.3M18.5 381.7h1.9M399.3 399.4h84.1M399.3 387.7h173M399.3 381.4h173M399.3 394h173M400.3 395.8h.4M400.3 397.9h.4"/>
<path d="M400.5 395.8v2.1M401.2 396.8h.7M402.1 396.1l-.2-.3-.5 .3v1.8M404.2 396.5l.4 .3-.2 1.1-.5-.4zM404.6 397.5l.2 .4M405.3 397.2l.7-.7 .2 1.4M405.3 396.5v1.4M406.7 396.5l.4 1.4M407.5 392.7l.6-2.6 .5 2.6M407.5 391.8h1.1M407.6 396.5l-.9 2M409.2 391.4h.9l.3-.5-.3-.8h-.9v2.6"/>
<path d="M410.3 396.8l-.2-.3h-.5l-.2 .3 .2 1.1h.7M410.3 396.5v2M410.8 396.5l.2 1.4 .7-.7M410.9 391.4h.9l.2-.5-.2-.8h-.9v2.6M411.7 396.5v1.4M412.1 397.2h.7l.3-.4-.3-.3-.7 .3v.7l.7 .4M412.6 390.1l.9 2.6 .8-2.6M413.5 396.5v1.4M414.1 384.8l-.2-.4-.7 .4 .2 1.7 .7-.3M414.4 396.8l-.5-.3-.4 .7M414.5 384.4v2.1M414.5 385.5h1"/>
<path d="M414.9 395.8v.3M414.9 396.5v1.4M415.2 390.1l-.3 .8M415.3 397.2h.7v-.7h-.4l-.3 .3 .3 1.1h.4M415.5 384.4v2.1M415.8 390.1h.8l.3 .4v1.7l-.3 .5h-.8M415.9 384.4v2.1M416.1 390.1v2.6M416.2 385.5l.6 1M416.8 384.4l-.9 1.1M417.5 384.4l-.2 .7M417.6 396.5h-.7v.7l.7 .3-.2 .4h-.7"/>
<path d="M418 384.4h.6l.3 .4v1.4l-.3 .3h-.6M418.2 384.4v2.1M420.3 396.5h-.6l-.2 .3 .2 1.1h.6M421 396.5h.5l.2 .3-.2 1.1-.7-.4zM422.2 397.2l.7-.7 .2 1.4M422.2 396.5v1.4M423.6 396.5h.8M424 395.8v1.7l.2 .4 .2-.4M425.1 396.5l.5 .3-.2 1.1-.5-.4zM425.6 397.5l.2 .4M426.5 390.1l.9 2.6 .8-2.6M427.2 396.5h-.7l-.2 .3 .2 1.1h.7"/>
<path d="M427.2 384.4l-.3-.5h-.5l-.3 .5 1.1 1.7-.3 .4h-.5l-.3-.4M427.7 396.5h.9M427.8 386.1v.4M428.1 395.8v1.7l.2 .4 .3-.4M428.4 385.2h.8l.3-.4-.3-.9h-.8v2.6M428.8 392.2v.5M429.4 390.1h1.1M429.9 390.1v2.6M430.1 386.1v.4M430.4 396.8h.9M431.1 392.2v.5M434.4 396.6l.7 .7-.4 .7-.5-.3z"/>
<path d="M435.1 396v2M435.5 397.3h.7l.3-.3-.3-.4-.7 .4 .3 1h.4M437.8 396.6h-.7l-.2 .4 .7 .3v.7h-.7M438.3 396v.3M438.3 396.6v1.4M439.6 398h-.6l-.2-.3 .2-1.1 .6 .4v1.4l-.2 .3-.6-.3M440.1 397.3l.7-.7 .2 1.4M440.1 396.6v1.4M441.5 396.3l.2-.3 .7 .3-.3 .7-.6 .3v.7h.9M443.5 397l-.4 .3 .2-.7h.2v.7l.3-.3-.3-1h-.4l-.2 1.7 .2 .3h.7M444.2 397.3l.7-.7 .2 1.4M444.2 396.6v1.4"/>
<path d="M445.6 396v.3M445.6 396.6v1.4M446 397.3l.7-.7 .3 1.4M446 396v2M447.4 396.6l.5 1.4 .4-1.4M449 396.6l.5 .4-.2 1-.5-.3zM449.5 397.7l.2 .3M450.1 397.7v.3M451.5 396.6h-.7l-.2 .4 .2 1h.7M452.2 396.6l.7 .4-.3 1-.6-.3zM453.4 397l.2-.4 .2 .7M453.4 396.6v1.4"/>
<path d="M453.8 397l.2-.4 .3 .4v1M464.4 390.1l.2-.4v2.6M464.4 384.4l.2-.5v2.6M464.4 392.3h.5M464.4 386.5h.5M465.8 389.7l.6 .4v1.8l-.3 .4-.6-.4v-1.8zM465.8 383.9l.6 .5v1.7l-.3 .4-.6-.4v-1.7zM466.9 391h1.2M466.9 385.2h1.2M468.3 399.4v5.4M468.9 389.7l.6 .4v1.8l-.3 .4-.6-.4zM468.9 383.9l.6 .5v1.7l-.3 .4-.6-.4z"/>
<path d="M470 389.7h1.2l-.9 2.6M470 383.9h1.2l-.9 2.6M471.8 391h1.1M471.8 385.2h1.1M473.5 390.1l.3-.4h.5l.3 .4-.3 .9h-.5l-.3 .4v.9h1.1M473.5 384.4l.3-.5h.5l.3 .5-.3 .8h-.5l-.3 .4v.9h1.1M475.5 389.7l.6 .4v1.8l-.3 .4-.6-.4zM475.5 383.9l.6 .5v1.7l-.3 .4-.6-.4zM476.6 390.1l.3-.4h.5l.3 .4-.3 .9h-.5l-.3 .4v.9h1.1M476.6 384.4l.3-.5h.5l.3 .5-.3 .8h-.5l-.3 .4v.9h1.1M479.2 389.7h-.3l-.6 .9v1.3l.3 .4h.6l.3-.9-.3-.4h-.9M479.2 383.9l-.9 .9v1.3l.3 .4h.6l.3-.9-.3-.4h-.9"/>
<path d="M485.3 397.3h.7v-1h-.7v2M485.3 392.3v-2.6l.6 1.7 .6-1.7v2.6M485.9 383.6l-.3-.4h-.6l-.3 .4 1.2 1.7-.3 .5h-.6l-.3-.5M486.4 385.8h.6M486.4 383.2h.6M486.7 397.3h.7l.2-.4-.2-.6h-.7v2M486.7 383.2v2.6M486.9 397.3l.7 1M487 392.3l.6-2.6 .6 2.6M487 391.4h1.2M487.6 383.2h1.1M487.6 400h-.9v2.1h.9"/>
<path d="M488 396.3h1v2h-1zM488 400h1M488.2 383.2v2.6M488.5 400v2.1M488.8 389.7h1.1M489.3 384.5h.6M489.3 389.7v2.6M489.4 400v2.1M490.3 396.3v1.6l-.2 .4-.7-.4M490.3 400v2.1M490.4 391h.9l.3-.4-.3-.9h-.9v2.6M490.4 383.2h-1.1v2.6h1.1"/>
<path d="M490.7 391l.9 1.3M490.8 400h.9v2.1h-.9zM490.8 397.3h.5M491.7 396.3h-.9v2h.9M492.1 400h.8l.2 .3v1.4l-.2 .4h-.8M492.1 389.7h.6M492.1 392.3h.6M492.4 400v2.1M492.4 389.7v2.6M492.7 383.2v2.6h1.2M493.1 396.6l-.2-.3-.8 .3v1.3l.3 .4 .7-.4M493.3 392.3l.6-2.6 .5 2.6"/>
<path d="M493.3 391.4h1.1M493.5 396.3h.9M494 396.3v2M494.4 383.2h1.2v2.6h-1.2zM494.9 398.3h.5M494.9 396.3h.5M495 389.7v2.6h1.2M495.1 396.3v2M495.8 396.3h.9v2h-.9zM497.3 383.6l-.3-.4h-.6l-.2 .4 .2 2.2h.6l.3-.5M497.9 385.8l.5-2.6 .6 2.6M497.9 384.9h1.1"/>
<path d="M498.1 396.3v2l-.9-2v2M498.4 391h1.2M499.5 383.2h1.2M500.1 383.2v2.6M501.3 385.8h.5M501.3 383.2h.5M501.6 383.2v2.6M502.4 383.2h1.2v2.6h-1.2zM505.3 383.2v2.6l-1.2-2.6v2.6M505.9 384.5h1.1M506.8 394v10.8M507.5 384.5h1.2"/>
<path d="M507.5 383.2v2.6M508.7 383.2v2.6M509.2 383.2l.6 1.3v1.3M510.4 383.2l-.6 1.3M511 383.2h.8l.3 .4v1.7l-.3 .5h-.8M511.3 383.2v2.6M512.7 384.5h.9l.2-.4-.2-.9h-.9v2.6M513 384.5l.8 1.3M514.4 385.8l.6-2.6 .5 2.6M514.4 384.9h1.1M516.1 383.2h.8l.3 .4-.3 .9M516.4 384.5h.5l.3 .8-.3 .5h-.8"/>
<path d="M516.4 383.2v2.6M517.8 385.8l.6-2.6 .6 2.6M517.8 384.9h1.2M519.1 399.5h.1M519.5 383.2h.9l.3 .4v1.7l-.3 .5h-.9M519.8 383.2v2.6M528 399.5h.1M534.3 383.2l.6 2.6 .2-1.3 .3 1.3 .6-2.6M535.7 391.6l.3 .3-.5 .4v-2.1l.7 .4v1.7M536.6 384.5h.6M536.6 390.2h.8M537 390.2v2.1"/>
<path d="M537.7 383.2h-1.1v2.6h1.1M537.7 395.7l-.2-.4-.7 .4 .9 1.3-.2 .4-.7-.4M537.9 390.2l.4 2.1M538.3 385.8h.6M538.3 383.2h.6M538.6 383.2v2.6M538.7 390.2l-.4 1.1M539.1 395.7l-.2-.4-.7 .4 .2 1.7 .7-.4M539.6 397.4l.4-2.1 .5 2.1M539.6 396.7h.9M540.4 391.3h.8M540.6 383.2h-.9l-.3 .4v1.7l.3 .5h.9v-1.3h-.3"/>
<path d="M540.9 395.3v2.1h.9M541.2 384.5h1.1M541.2 383.2v2.6M542.3 383.2v2.6M542.3 396.3h.4M542.9 383.2h1.1M542.9 390.6l.3-.4v2.1M542.9 392.3h.5M543.2 395.3h-.9v2.1h.9M543.4 383.2v2.6M545 396v.3M545 396.7v.3"/>
<path d="M546.3 384.5h1.1M573.6 383v-1.3l1-2.6 .9 2.6v1.3M573.6 381.7h1.9M53.3 405.4v4.8M102 405.4v4.8M150.8 405.4v4.8M176.2 407.8h-1.5l-.5-.6v-.7l.5-.6h1l.5 .6v1.9l-1 1.4h-.5M199.6 405.4v4.8M223.5 407.8l-.5-.6v-.7l.5-.6h1l.4 .6v.7l-.4 .6h-1l-.5 .6v.7l.5 .7h1l.4-.7v-.7l-.4-.6M248.4 405.4v4.8M271.8 405.9h1.9l-1.4 3.9M297.2 404.8v5.4"/>
<path d="M322 405.9h-.5l-.9 1.3v1.9l.4 .7h1l.5-.7v-.7l-.5-.6h-1.4M346 404.8v5.4M371.3 405.9h-2v1.3h1.5l.5 .6v1.3l-.5 .7h-1l-.5-.7M394.7 405.4v4.8M400.3 403.2l.4-2 .5 2M400.3 402.5h.9M401.6 401.2v2h1M403 401.2v2h.9M405.7 401.2h.7l.3 .3v1.4l-.3 .3h-.7M406 401.2v2M407.1 401.2h.5M407.1 403.2h.5"/>
<path d="M407.3 401.2v2M408 403.2v-2l.5 1.3 .5-1.3v2M409.4 402.2h.4M410.3 401.2h-.9v2h.9M411.7 401.2v2l-.9-2v2M413.1 401.5l-.3-.3-.7 .3 1 1.4-.3 .3-.7-.3M413.5 401.2h.4M413.5 403.2h.4M413.7 401.2v2M414.4 401.2h.9v2h-.9zM416.7 401.2v2l-.9-2v2M418.5 403.2l.5-2 .5 2"/>
<path d="M418.5 402.5h1M419.9 402.2h.7v-1h-.7v2M420 408.4h-1.9l1.5-2.5v3.9M420.1 402.2l.7 1M421.3 402.2h.4M422.2 401.2h-.9v2h.9M425.4 401.2h.4M425.4 403.2h.4M425.6 401.2v2M427.2 401.2v2l-.9-2v2M429 402.2l.2-.4 .3 .7M429 401.8v1.4"/>
<path d="M429.5 402.2l.2-.4 .3 .4v1M430.4 402.2l.2-.4 .2 .7M430.4 401.8v1.4M430.8 402.2l.3-.4 .2 .4v1M443.5 405.4v4.8M466.9 406.5l.5-.6h.9l.5 .6v.7l-.5 .6h-.4M468.3 407.8l.5 .6v.7l-.5 .7h-.9l-.5-.7M485.3 402.1v-2.1l.5 1.3 .4-1.3v2.1M486.7 401h.4M489.4 401h.9M492.3 406.2v4M493.5 400.7v.3"/>
<path d="M493.5 401.3v.4M515.7 406.5l.4-.6h1l.5 .6v.7l-.5 .6h-1l-.4 .6v1.4h1.9M532.3 400.4h40M547.4 402l-.5-.2-.2 .2 .7 1h-.7M547.7 401.8v1.4M547.7 402.5h.7M548.4 401.8v1.4M548.7 402.5h.4M549.4 401.8h-.7v1.4h.7M549.7 402.5h.4M550.4 401.8h-.7v1.4h.7M550.7 401.8h.7"/>
<path d="M551.1 401.8v1.4M552.8 402l.1-.2v1.4M552.8 403.2h.3M554.4 401.8h.7v1.4h-.7zM555.4 402.5h.4M556.1 401.8h-.7v1.4M556.1 406.5l.6-.6v3.9M556.1 409.8h1M557.5 402l.1-.2v1.4M557.5 403.2h.3"/>
<circle cx="72.5" cy="48.8" r="1.21"/>
<circle cx="109.2" cy="48.8" r="1.21"/>
<circle cx="145.9" cy="48.8" r="1.21"/>
<circle cx="291.2" cy="56.2" r="1.21"/>
<circle cx="315.1" cy="56.2" r="1.21"/>
<circle cx="72.5" cy="72.6" r="1.21"/>
<circle cx="109.2" cy="72.6" r="1.21"/>
<circle cx="145.9" cy="72.6" r="1.21"/>
<circle cx="97.3" cy="89.8" r="1.21"/>
<circle cx="121.2" cy="89.8" r="1.21"/>
<circle cx="291.2" cy="83.6" r="1.21"/>
<circle cx="315.1" cy="83.6" r="1.21"/>
<circle cx="335.2" cy="89.8" r="1.21"/>
<circle cx="349.8" cy="89.8" r="1.21"/>
<circle cx="97.3" cy="107.3" r="1.21"/>
<circle cx="121.2" cy="107.3" r="1.21"/>
<circle cx="291.2" cy="110.9" r="1.21"/>
<circle cx="315.1" cy="110.9" r="1.21"/>
<circle cx="335.2" cy="113.7" r="1.21"/>
<circle cx="349.8" cy="113.7" r="1.21"/>
<circle cx="68.9" cy="314.8" r="1.21"/>
<circle cx="121.3" cy="314.8" r="1.21"/>
</g>
<!-- layer: FORMAT -->
<g fill="none" stroke="#000" stroke-width=".42">
<path d="M69.8 48.8h5.4M72.5 46.1v5.4M106.5 48.8h5.4M109.2 46.1v5.4M143.3 48.8h5.3M145.9 46.1v5.4M288.6 56.2h5.3M291.2 53.5v5.4M312.4 56.2h5.4M315.1 53.5v5.4M69.8 72.7h5.4M72.5 70v5.4"/>
<path d="M106.5 72.7h5.4M109.2 70v5.4M143.3 72.7h5.3M145.9 70v5.4M94.6 89.8h5.4M97.3 87.2v5.4M118.5 89.8h5.3M121.2 87.2v5.4M288.6 83.6h5.3M291.2 80.9v5.4M312.4 83.6h5.4M315.1 80.9v5.4"/>
<path d="M332.5 89.8h5.4M335.2 87.2v5.4M347.1 89.8h5.4M349.8 87.2v5.4M94.6 107.3h5.4M97.3 104.7v5.3M118.5 107.3h5.3M121.2 104.7v5.3M288.6 111h5.3M291.2 108.3v5.4M312.4 111h5.4M315.1 108.3v5.4"/>
<path d="M332.5 113.8h5.4M335.2 111.1v5.3M347.1 113.8h5.4M349.8 111.1v5.3M66.2 314.8h5.4M68.9 312.1v5.4M118.6 314.8h5.4M121.3 312.1v5.4M509.4 399.5h19.5M513.5 395.7v8.5M519.1 397.8l8.9-2.6v8.6l-8.9-2.6z"/>
<circle cx="513.5" cy="399.5" r="3.2"/>
<circle cx="513.5" cy="399.5" r="1.59"/>
</g>
<!-- layer: 0 -->
<g fill="#000" stroke="#000" stroke-width=".42">
<path d="M63.8 40.2l1.9-.3v.7zM152.8 39.9l1.9 .3-1.9 .4zM53.4 44.7l.3 1.9h-.7zM279.1 49.4l.3 1.9h-.6zM53 111.2h.7l-.3 2zM278.8 115.9h.6l-.3 1.9zM287.2 122.7l1.9-.3v.7zM353.7 122.4l1.9 .3-1.9 .4zM278.7 181.8l2-.1-.1 .6zM329.8 187.9l.4 1.9h-.7zM334.5 189.8l1.9 .5-2 .1zM329.5 244.2h.7l-.4 2z"/>
<path d="M60.2 299.1l1.9-.3v.7zM128.2 298.8l1.9 .3-1.9 .4zM60.2 311.6l1.9-.3v.7zM67 311.3l1.9 .3-1.9 .4zM121.3 311.5l1.9-.4v.7zM128.2 311.1l1.9 .4-1.9 .3zM134.8 303.2l.3 1.9h-.7zM134.4 324.5h.7l-.3 1.9z"/>
</g>
<g font-size="7.1">
<text x="40.6" y="15.9" transform="rotate(-90 40.6 15.9)">12</text>
<text x="129.5" y="15.9" transform="rotate(-90 129.5 15.9)">10</text>
<text x="40.6" y="411" transform="rotate(-90 40.6 411)">12</text>
<text x="129.5" y="411" transform="rotate(-90 129.5 411)">10</text>
</g>
<g font-size="6.6">
<text x="80.4" y="15.9" transform="rotate(-90 80.4 15.9)">11</text>
<text x="528.8" y="23.6">DATE</text>
<text x="550.7" y="23.6">REV NO</text>
<text x="473.1" y="404.6">A2</text>
<text x="80.4" y="411" transform="rotate(-90 80.4 411)">11</text>
</g>
<text font-size="6.2" x="550.7" y="33.5">REV 00</text>
<text font-size="5.7" x="407.5" y="381.4">DRAWN</text>
<g font-size="5.2">
<text x="375.5" y="107.9">SIZE : 117.5X117.5X3 MM THK</text>
<text x="375.8" y="102.4">NAME : SS L PLATE</text>
<text x="134.6" y="110">NAME : SS T PLATE</text>
<text x="375.7" y="113.3">THK : 3MM</text>
<text x="134.3" y="115.5">SIZE : 117.5X156X3 MM THK</text>
<text x="375.8" y="118.6">MTL : SS</text>
<text x="85.5" y="122.7">DEVELOPMENT VIEW</text>
<text x="134.5" y="120.9">THK : 3MM</text>
<text x="375.1" y="123.5">QTY REQ FOR 1 PANEL : 8 NOS</text>
<text x="133.9" y="131">QTY REQ FOR 1 PANEL : 12 NOS</text>
<text x="134.6" y="126.2">MTL : SS</text>
<text x="299.5" y="129.6">DEVELOPMENT VIEW</text>
<text x="375.3" y="129.1">QTY REQ FOR 9 PANEL : 72 NOS.</text>
<text x="134.1" y="136.8">QTY REQ FOR 9 PANEL : 108 NOS.</text>
<text x="330.4" y="254.2">DEVELOPMENT VIEW</text>
<text x="376.4" y="271.3">NAME : AL L ANGLE WELDING PLATE</text>
<text x="376.1" y="276.9">SIZE : 40X100X3 MM THK</text>
<text x="376.3" y="282.3">THK : 3MM</text>
<text x="376.4" y="287.6">MTL : ALUMINIUM</text>
<text x="375.7" y="292.4">QTY REQ FOR 1 PANEL : 20 NOS</text>
<text x="211" y="298.3">NAME : INTERMEDIATE SUPPORT TUBE WELDING PLATE</text>
<text x="375.9" y="298.1">QTY REQ FOR 9 PANEL : 180 NOS.</text>
<text x="210.7" y="303.8">SIZE : 40X120X3 MM THK</text>
<text x="210.9" y="309.2">THK : 3MM</text>
<text x="211" y="314.6">MTL : ALUMINIUM</text>
<text x="210.3" y="319.4">QTY REQ FOR 1 PANEL : 32 NOS</text>
<text x="210.5" y="325">QTY REQ FOR 9 PANEL : 288 NOS.</text>
<text x="78.6" y="334.9">DEVELOPMENT VIEW</text>
</g>
<text font-size="4" x="450.8" y="46.2" transform="rotate(-90 450.8 46.2)">1.</text>
</svg>
